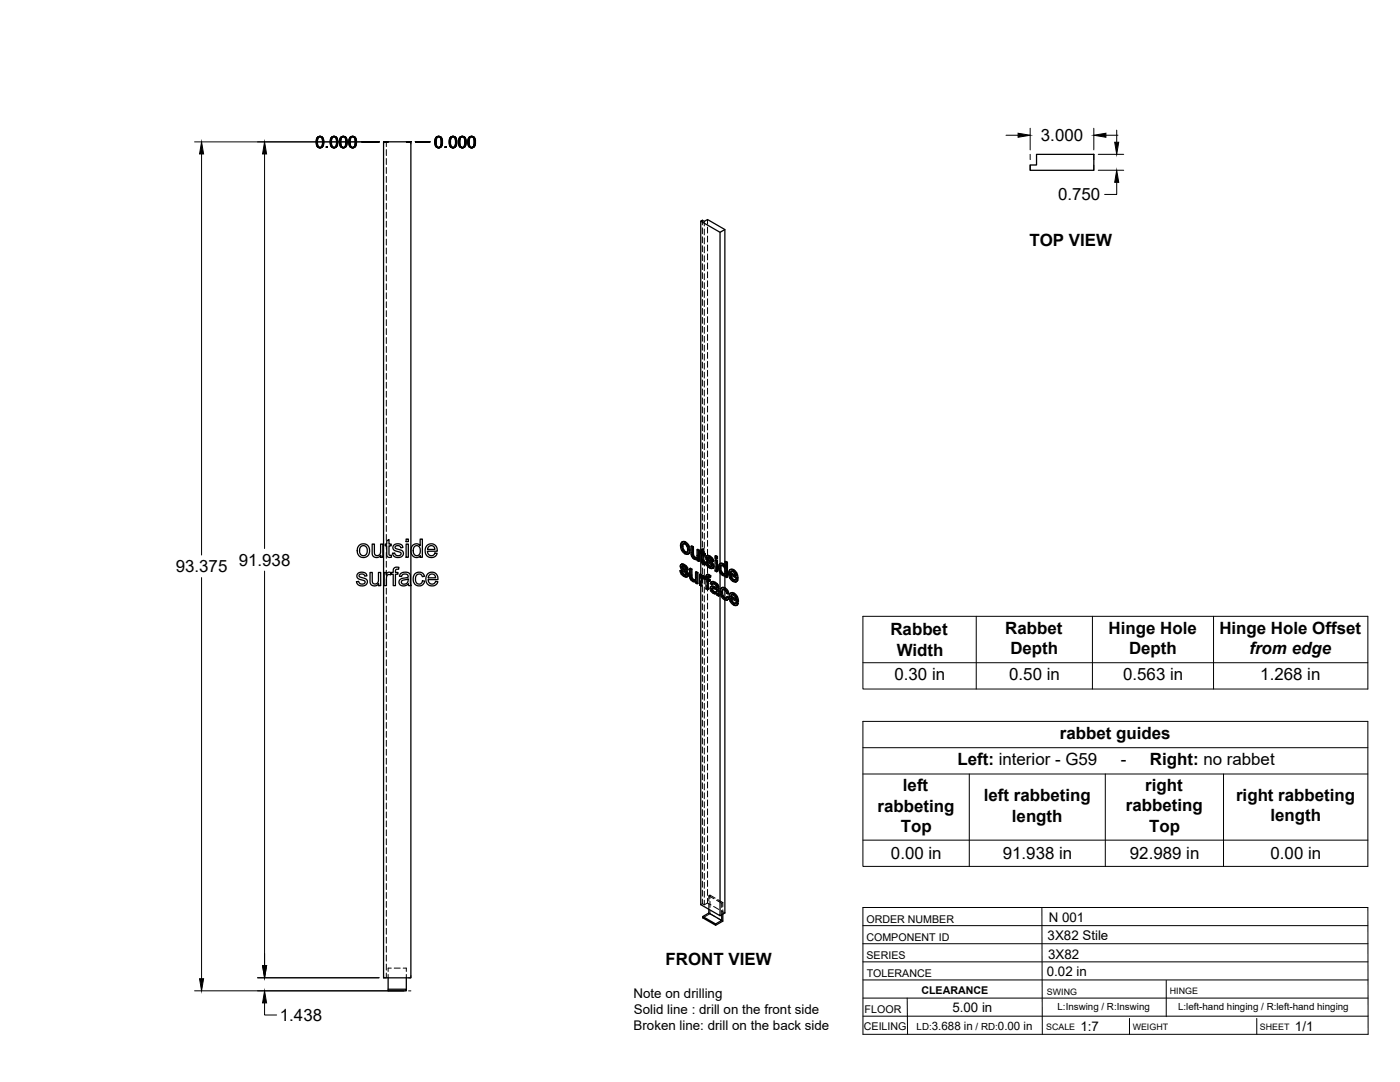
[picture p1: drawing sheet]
<svg xmlns="http://www.w3.org/2000/svg" width="559mm" height="432mm" viewBox="0 0 559 432" stroke-linecap="round" stroke-linejoin="round" font-family="sans-serif">
<!-- layer: Visible -->
<g fill="none" stroke="#000" stroke-width=".51">
<path d="M413.7 61.6h22.9v6.4h-25.4v-2.2h2.5zM279.7 88.3v131.7M287.4 92.7v132.3M289.3 91.6l-1.9 1.1-7.7-4.4 .7-.4 .7 .4 1.3-.7 6.9 4v133.9M143.4 217.6a2.63 2.63 0 0 1 3.5 .4 2.63 2.63 0 0 1-.1 3.6 2.63 2.63 0 0 1-3.5 .2 3.3 3.3 0 0 1 .1-4.2zM143.9 218.2a1.7 1.7 0 0 1 2.2 0 1.7 1.7 0 0 1 .5 2.1 1.56 1.56 0 0 1-1.9 1.4 1.56 1.56 0 0 1-1.2-1.9zM148.5 217.1h.9v3.4a1.29 1.29 0 0 0 1.6 1.2 1.29 1.29 0 0 0 .9-1.8v-2.8h.9v5.3h-.8v-.8a1.86 1.86 0 0 1-2.2 .8 1.86 1.86 0 0 1-1.3-2zM154.4 215.8l.9-.5v1.8h.8v.7h-.8v3.3l.1 .5h.7l.2 .8a1.3 1.3 0 0 1-1.5-.1 1.3 1.3 0 0 1-.4-1.4v-3.1h-.7v-.7h.7zM157.2 217.6a2.27 2.27 0 0 1 3.6 .9l-.8 .1a1.14 1.14 0 0 0-1.2-.9 1.14 1.14 0 0 0-1.1 1l1.9 .7a1.6 1.6 0 0 1 1.4 1.9 1.6 1.6 0 0 1-2.1 1.2l-1.2-.2-.7-.6-.3-.9 .8-.1a1.23 1.23 0 0 0 1.3 1.2 1.23 1.23 0 0 0 1.2-1.3l-.3-.2a2.97 2.97 0 0 1-2.9-1.9zM162.1 217.1h.9v5.3h-.9zM162.1 215.1h.9v1.1h-.9zM164.7 217.7a2.01 2.01 0 0 1 3 0v-2.6h.9v7.3h-.9v-.7a2.26 2.26 0 0 1-2.8 .3 2.26 2.26 0 0 1-.8-2.8z"/>
<path d="M165.3 218.2a1.49 1.49 0 0 1 1.9-.2 1.49 1.49 0 0 1 .6 1.8 1.5 1.5 0 0 1-1.5 2 1.5 1.5 0 0 1-1.4-2zM170.4 217.7a2.46 2.46 0 0 1 2.9-.4 2.46 2.46 0 0 1 1.2 2.7h-3.9a1.54 1.54 0 0 0 1.2 1.7 1.54 1.54 0 0 0 1.8-1l.9 .1a2.56 2.56 0 0 1-3.5 1.5 2.56 2.56 0 0 1-1.2-3.6zM171.1 218.2a1.45 1.45 0 0 1 1.6-.3 1.45 1.45 0 0 1 .9 1.4h-2.9zM272.2 216.3l.8-.2 .7 .2zM272.2 216.3a3.1 3.1 0 0 0 2.4 4.8l.3-.2M272.3 218.1l.3 1.4M272.6 219.5l.3-.1 .8 .8-.3 .2zM272.8 217l-.2 .9M272.9 219.4l-.3-1.5-.3 .2a.89 .89 0 0 1 .6-1.2 .89 .89 0 0 1 1.1 .8 1.74 1.74 0 0 1-.3 2.8l-.3-.1M273.4 216.5l1.1 1.1a1.49 1.49 0 0 1 .9 1.7v.2M273.7 216.3l1.2 1.3M274.6 217.8l.5 1.9 .3-.2-.2 1.2"/>
<path d="M275.1 219.7l-.2 1.2 .3-.2-.6 .4M275.8 218l.7 .4 .3-.2v3.2M276.5 218.4v3h.3l.3 .6M276.8 218.2l-.7-.4-.3 .2v2.7a2.01 2.01 0 0 0 2.5 2.4M278.2 219.4l.6 .4 .4-.2v4.3l-.4 .1v-4.2M279.2 219.6l-.7-.4-.3 .2-.1 3.1M280 219.3l.9-.2v1.5M280.6 219.2v1.5l.3-.1 .6 .3M280.9 219.1l-.9 .2v1.1l-.5-.3M142.9 228.8a2.28 2.28 0 0 1 3.6 1l-.9 .1a1.14 1.14 0 0 0-1.2-.8 1.14 1.14 0 0 0-1 .9l1.8 .7a1.6 1.6 0 0 1 1.4 2 1.6 1.6 0 0 1-2.1 1.1l-1.2-.2-.7-.6-.3-.8 .9-.2a1.23 1.23 0 0 0 1.2 1.2 1.23 1.23 0 0 0 1.2-1.3l-.2-.2a2.97 2.97 0 0 1-3-1.9zM147.7 228.5h.9v2.9a1.23 1.23 0 0 0 .4 1.5 1.23 1.23 0 0 0 1.6-.2l.4-.9 .1-3.3h.9v5.2h-.8v-.8a1.86 1.86 0 0 1-2.3 .9 1.86 1.86 0 0 1-1.2-2.1zM153.4 228.5h.7v.8l.9-.9 2 .1v-.6a1.52 1.52 0 0 1 .6-1.4 1.52 1.52 0 0 1 1.6-.1l-.1 .8h-.8l-.4 .4-.1 .9h1.1v.7h-1.1v4.5h-.8v-4.5h-.9v-.5l-.2 .7a1.17 1.17 0 0 0-1.4 .2 1.17 1.17 0 0 0-.3 1.4v2.7h-.8z"/>
<path d="M159.8 229a2.31 2.31 0 0 1 4 .9l.3 3.8h-.9l-.2-.6a1.98 1.98 0 0 1-2.3 .8 1.98 1.98 0 0 1-1.4-2.1 3.7 3.7 0 0 1 3.4-1.4 1.22 1.22 0 0 0-.8-1.4 1.22 1.22 0 0 0-1.5 .7l-.1 .4-.9-.1zM160.3 231.9l2.4-.8a1.37 1.37 0 0 1-.7 1.9 1.37 1.37 0 0 1-1.8-.8zM164 233.5v-176.9h-10.9v333.6h10.9v-156.5M165.5 229.1a2.25 2.25 0 0 1 3.9 .9l-.8 .1a1.44 1.44 0 0 0-1.9-1 1.44 1.44 0 0 0-.9 2 1.45 1.45 0 0 0 1 2 1.45 1.45 0 0 0 1.8-1.3l.9 .1a2.39 2.39 0 0 1-3 1.8 2.39 2.39 0 0 1-1.5-3.2zM170.6 229.1a2.46 2.46 0 0 1 3-.5 2.46 2.46 0 0 1 1.2 2.7h-3.9a1.54 1.54 0 0 0 1.1 1.8 1.54 1.54 0 0 0 1.9-1.1l.9 .1a2.56 2.56 0 0 1-3.5 1.5 2.56 2.56 0 0 1-1.2-3.6zM171.4 229.5a1.43 1.43 0 0 1 1.6-.3 1.43 1.43 0 0 1 .9 1.4h-3zM271.4 227.8l.6 .2M271.9 225.2l1.3 .1M272 228l.4-.2 .2 .8-.3 .2zM272.1 226.2l.7 .5M272.2 226.5l.2 .3 .4-.1 1.5 1.3M272.2 225.1l-.4 .2"/>
<path d="M272.3 228.8l.7 .6h.8M272.3 225.3l.6 .2 .3-.2 .8 .6M272.4 227.8l-.7-.2-.3 .2a2.49 2.49 0 0 0 2.9 2.3M272.4 226.8l1.5 1.4 .4-.2 .4 .7M272.5 225.9l-.1 .1M272.5 226.3l-.1-.3-.3 .2a1.08 1.08 0 0 1 1.6 .9l.7 .4M272.6 228.6l.7 .7M272.6 225.1l-.2-.1a1.32 1.32 0 0 0-1 1.3 1.32 1.32 0 0 0 1 1.3 1.96 1.96 0 0 1 1.4 1.9l-.2 .1M272.9 225.5l.7 .6 .4-.2 .5 .7M273 229.4l.6 .2M273.6 226.1l.5 .7 .4-.2 .2 .8-.3 .1-.3-.7M273.7 220.2l.5 .1"/>
<path d="M273.7 229.6h-.1M273.9 228.2l.4 .6 .4-.1 .1 .7M274.3 228.8l.2 .8 .3-.2-.2 .6M274.5 229.6l-.2 .5 .3-.1-.4 .3M275.2 226.9l.7 .4 .3-.2v3.2M275.9 227.3v3.1l.3-.1 .3 .6M275.9 230.5l.3 .6 .3-.2 .4 .4M276.2 231.1l.4 .4h.9M276.2 227.1l-.7-.3-.3 .1v2.7a2.01 2.01 0 0 0 2.5 2.4M276.5 221.6l.3 .6 .3-.2 .5 .4M276.6 231.5l.6 .1M276.8 222.2l.4 .4 .9-.1"/>
<path d="M277.2 222.6l.6 .1M277.5 231.5l-.3 .1M277.6 228.3l.7 .4 .3-.2v4.3l-.3 .2v-4.3M277.7 232v.6l.6 .4M277.7 232.1l-.2 .1M278.1 222.6l-.3 .1M278.1 222.5l-.3 .2M278.3 223.1v.6l.5 .3M278.3 223.1l-.3 .2M278.6 228.5l-.7-.4-.3 .2v2.7l-.4 .6M279.2 229.2l.6 .4 .3-.2v.5l.4-.2M279.7 220.8v8.4"/>
<path d="M279.8 229.6v.6l.7-.5h.4M280 220l-.5 .1v.6l.5 .3v2.4a1.49 1.49 0 0 0 1.6 1.9l-.1-.7h-.6M280 230.9l.2 2.8-.3 .2v-2.3M280.1 229.4l-.6-.4-.3 .2v4.3l.7 .4M280.2 229.8l.7-.1 .6 .5M280.3 230.6v.1M280.6 220.7l.6 .4 .3-.2v.6l-.3 .2v-.6M280.6 229.9l.6 .5M280.6 224.3l.7 .2M280.7 224.5l.8 .1M280.9 221.5v2.6M281 231.1l-.8-.5-.2 .3 .3-.2-.1 .8"/>
<path d="M281 231.1l.2-.5v.3l.6 .4v3.7l.6 .4M281.2 221.7l-.6-.4v2.9l.5 .1M281.2 224.8l.1 .7M281.2 231l-.2 .1M281.5 230.2l.3 .1M281.6 224.3l.6 .3M282.1 221.8l1.3 .1M282.2 229.4h.9l.6 .4M282.2 224.6l.3-.2 .3 .8-.3 .2zM282.3 222.8l.1 .3 .3-.2 .2 .3M282.4 223.1l.2 .3 .3-.2 1.5 1.4M282.4 231.1l.7 .4 .3-.2v.6l-.3 .2v-.6"/>
<path d="M282.4 221.7l-.4 .2M282.5 225.4l.7 .6h.8M282.5 229.2l-.5 .2M282.5 221.8l.6 .3 .3-.2 .7 .6M282.5 224.4l-.6-.2-.3 .1a2.49 2.49 0 0 0 2.9 2.4M282.6 223.4l1.5 1.4 .3-.2 .4 .7M282.6 222.5v.1M282.7 222.9l-.1-.3-.3 .2a1.08 1.08 0 0 1 1.6 .9l.6 .4M282.7 231.8v3.4l-.3 .2v-3.8l.7 .5M282.7 230.2v.7M282.8 229.6l.6 .4 .3-.2-.4 .7 .1-.5M282.8 225.2l.7 .6"/>
<path d="M282.8 221.7l-.2-.1a1.32 1.32 0 0 0-1 1.3 1.32 1.32 0 0 0 1 1.3 2.02 2.02 0 0 1 1.4 1.9l-.2 .1M283.1 222.1l.7 .6 .3-.2 .5 .7M283.1 229.4l-.6-.2-.5 .2-.2 1.3-.6-.3 .3-.2M283.2 226l.6 .2M283.3 230.5l-.8-.3-.1 .9 .3-.2 .7 .4M283.8 222.7l.5 .7 .3-.2 .2 .7-.3 .2-.2-.7M283.9 234.1l.7-.2 1.4 .5M283.9 226.2h-.1M284.1 235.2l.2 .6 .3-.2 .6 .5M284.1 224.8l.4 .6 .3-.1 .2 .7M284.2 234.9l-.1 .3 .3-.2 .2 .6M284.2 233.9l-.5 .2"/>
<path d="M284.3 235.8l.5 .5h1h-1M284.3 234.8l-.1 .1M284.4 232.2l.8 .4 .3-.2 .8 .6M284.4 234.8h.3a1.08 1.08 0 0 1 1.3 1.1l-.5 .6M284.4 234.8l-.2 .1M284.4 234.8v.2M284.5 225.4l.2 .7 .3-.1-.2 .5M284.5 232.9l-.4 .5 .2-.4a1.51 1.51 0 0 1 1.7 1.7l-1.7-.6M284.6 233.9h-.1a1.3 1.3 0 0 0-1.2 1.1 1.3 1.3 0 0 0 .9 1.4l1.3 .6a.43 .43 0 0 1 .6-.1 .43 .43 0 0 1 .1 .6l.6 .4M284.7 226.1l-.2 .6 .3-.2-.5 .3M284.7 232.1l-.8 .2M285.2 232.6l.8 .6 .3-.2 .4 .5"/>
<path d="M285.4 223.5l.3-.1 .7 .3-.4 .2zM285.4 221.9l.3-.2 .7 .4-.4 .2zM285.4 223.5v4.3l.6 .4M285.4 221.9v.8l.6 .4M285.5 232.4l-.8-.3-.9 .2-.3 .6 .6 .5M286 233.2l.4 .5 .3-.2 .2 .6M286.4 223.7v4.3l-.4 .2v-4.3M286.4 222.1v.8l-.4 .2v-.8M286.4 233.7l.2 .6 .3-.1 .1 2.9M286.6 234.3l.1 3 .3-.2 .1 .6-.3 .2-.1-.6M287.4 228.6v136.8l-7.7-4.4v-127.2M287.4 226.8l.3 1.5"/>
<path d="M287.5 224.9h1.2l.6 .5M287.7 225.8a2.1 2.1 0 0 1 1.5 3.2l-.8 .1M287.7 225.8l-.3 1 .4-.1 .3 1.4M287.7 228.3l.4-.2 .7 .8-.5 .1zM287.8 225.7l-.1 .1M287.8 224.7l-.5 .3M288 225.7l-.2 1M288.1 236.5l.3 1.4 .3-.2 .7 .8M288.2 234.6l.9 .2 .3-.2 1 1M288.4 237.9l.7 .8h.8M288.4 225.1l.6 .5h.4M288.5 234.4l-.6 .3"/>
<path d="M288.6 235.3l-.2 1M288.7 224.9a1.49 1.49 0 0 0-1.7 .4 1.49 1.49 0 0 0-.2 1.8 2.45 2.45 0 0 0 2.5 2.6l.1-.1M288.8 228.9l.4 .1M289.1 234.8l1 1 .3-.2 .5 1.3-.3 .1-.5-1.2M289.3 227.1v1.7M289.3 229.7v4.9M289.3 235.6v2.9M289.3 239.4v124.9l-1.9 1.1M289.4 224.2l.6 .3 .3-.1v5.9l-.3 .2v-6M289.4 234.6a1.33 1.33 0 0 0-1.5 .1 1.33 1.33 0 0 0-.5 1.4 2.97 2.97 0 0 0 2.7 3.4M289.4 229.6v.5l.6 .4M289.4 229.6l-.2 .2"/>
<path d="M290 238.2l.7 .4M290.3 224.4l-.6-.4-.3 .2v2.1l-.4-.7M290.6 237l-.6-.2a1.2 1.2 0 0 0-1.8-1.2l-.1 .9 .3-.2 .3 1.4M290.7 238.6l.3-.2-.3 .7-.6 .4zM291 238.4l-.6-.4-.7 .8-.6-.1M291.3 227.4h1.6l1.2 1.2M291.5 236.8l1.6-.1 1.2 1.3M291.5 228.8l2.1 1.2a1.51 1.51 0 0 0-2-1.8l-.1 .6 .3-.2 1.7 1M291.7 238.1l2.1 1.2a1.5 1.5 0 0 0-2-1.7l-.1 .5 .3-.1 1.7 .9M291.8 230.6l.8 .9 .8-.1M291.8 229.6l.3 .8M292 228l-.2 .6"/>
<path d="M292 238.9l.3 .9M292 240l.8 .8h.8M292.2 237.4l-.2 .6M292.5 227.5l1.1 1.1a1.36 1.36 0 0 1 .9 1.5l.1 .5M292.6 231.5l.6 .1M292.7 236.9l1.1 1.1a1.62 1.62 0 0 1 .9 1.9M292.9 227.4a1.45 1.45 0 0 0-1.8 .1 1.45 1.45 0 0 0-.3 1.8 2.74 2.74 0 0 0 3.1 2.8l.6-.7M293.1 236.7a1.45 1.45 0 0 0-1.8 .2 1.45 1.45 0 0 0-.3 1.8 2.7 2.7 0 0 0 3.1 2.8l.6-.7M293.3 231.5l-.1 .1M293.6 231.1l.6 .5M293.8 228.8l.4 1.9 .4-.1-.4 .1M293.9 238.2l.5 1.9 .3-.2-.3 .2"/>
<path d="M294.2 230.9l-2.8-1.6 .4 1.3 .3-.2 .8 .9M294.5 231.4l-.7 .8M294.5 231.4l-.6-.5-.7 .7M292.8 240.8l.5 .2M293.5 240.9l-.2 .1M293.8 240.5l.6 .5M294.4 240.3l-2.8-1.6 .4 1.3 .3-.2 .8 .8M294.7 240.8l-.7 .8M294.7 240.8l-.6-.5-.8 .7M282.9 362.9v1.5l-2.4 1.4v.5l5.1 3v-.6l-5.1-2.9M282.9 364.4l5.2 2.9-2.5 1.4M288.1 365.1v2.2"/>
<path d="M288.5 364.8v2.8l-2.9 1.7M154.9 390.2v5.2h7.3v-.6h-7.3M162.2 390.2v4.6"/>
</g>
<!-- layer: Hidden -->
<g fill="none" stroke="#000" stroke-width=".4">
<path d="M154.2 56.6v1.9M154.2 59.7v2.4M154.2 63.3v2.3M154.2 66.8v2.4M154.2 70.4v2.4M154.2 74v2.4M154.2 77.6v2.3M154.2 81.1v2.4M154.2 84.7v2.4M154.2 88.3v2.4M154.2 91.8v2.4M154.2 95.4v2.4"/>
<path d="M154.2 99v2.4M280.4 87.9v1.8M280.4 90.9v2.4M280.4 94.5v2.4M280.4 98.1v2.4M281.1 88.3v1.9M281.1 91.4v2.3M281.1 94.9v2.4M281.1 98.5v2.4M282.4 87.6v1.8M282.4 90.6v2.4M282.4 94.2v2.4"/>
<path d="M282.4 97.8v2.4M154.2 102.6v2.3M154.2 106.1v2.4M154.2 109.7v2.4M154.2 113.3v2.4M154.2 116.8v2.4M280.4 101.6v2.4M280.4 105.2v2.4M280.4 108.8v2.4M280.4 112.4v2.3M280.4 115.9v2.4M280.4 119.5v2.4"/>
<path d="M281.1 102.1v2.4M281.1 105.7v2.3M281.1 109.2v2.4M281.1 112.8v2.4M281.1 116.4v2.3M281.1 120v2.3M282.4 101.3v2.4M282.4 104.9v2.4M282.4 108.5v2.4M282.4 112.1v2.3M282.4 115.6v2.4M282.4 119.2v2.4"/>
<path d="M154.2 120.4v2.4M154.2 124v2.4M154.2 127.6v2.3M154.2 131.1v2.4M154.2 134.7v2.4M154.2 138.3v2.4M280.4 123.1v2.4M280.4 126.6v2.4M280.4 130.2v2.4M280.4 133.8v2.4M280.4 137.4v2.3M281.1 123.5v2.4"/>
<path d="M281.1 127.1v2.4M281.1 130.7v2.3M281.1 134.2v2.4M281.1 137.8v2.4M282.4 122.8v2.4M282.4 126.3v2.4M282.4 129.9v2.4M282.4 133.5v2.4M282.4 137.1v2.3M154.2 141.8v2.4M154.2 145.4v2.4M154.2 149v2.4"/>
<path d="M154.2 152.6v2.3M154.2 156.1v2.4M154.2 159.7v2.4M280.4 140.9v2.4M280.4 144.5v2.4M280.4 148.1v2.4M280.4 151.6v2.4M280.4 155.2v2.4M280.4 158.8v2.4M281.1 141.4v2.4M281.1 144.9v2.4M281.1 148.5v2.4"/>
<path d="M281.1 152.1v2.4M281.1 155.7v2.4M281.1 159.2v2.4M282.4 140.6v2.4M282.4 144.2v2.4M282.4 147.8v2.4M282.4 151.3v2.4M282.4 154.9v2.4M282.4 158.5v2.4M154.2 163.3v2.4M154.2 166.9v2.3M154.2 170.4v2.4"/>
<path d="M154.2 174v2.4M154.2 177.6v2.4M280.4 162.4v2.3M280.4 165.9v2.4M280.4 169.5v2.4M280.4 173.1v2.4M280.4 176.7v2.3M281.1 162.8v2.4M281.1 166.4v2.4M281.1 169.9v2.4M281.1 173.5v2.4M281.1 177.1v2.4"/>
<path d="M282.4 162.1v2.3M282.4 165.6v2.4M282.4 169.2v2.4M282.4 172.8v2.4M282.4 176.4v2.3M282.4 179.9v2.4M154.2 181.1v2.4M154.2 184.7v2.4M154.2 188.3v2.4M154.2 191.9v2.3M154.2 195.4v2.4M154.2 199v2.4"/>
<path d="M280.4 180.2v2.4M280.4 183.8v2.4M280.4 187.4v2.3M280.4 190.9v2.4M280.4 194.5v2.4M280.4 198.1v2.4M281.1 180.7v2.3M281.1 184.2v2.4M281.1 187.8v2.4M281.1 191.4v2.4M281.1 194.9v2.4M281.1 198.5v2.4"/>
<path d="M282.4 183.5v2.4M282.4 187.1v2.3M282.4 190.6v2.4M282.4 194.2v2.4M282.4 197.8v2.4M154.2 202.6v2.4M154.2 206.1v2.4M154.2 209.7v2.4M154.2 213.3v2.4M154.2 216.9v2.3M271.9 217.6l.5 1.9-.3 .2M272.4 219.5l1.3 1.3-.3 .2"/>
<path d="M272.5 216.1l-.9 1.6M272.8 217l-.2 .1M272.9 216.9h.8l-.3 .2M273.7 216.9l.8 .9-.3 .2M274.5 217.8l.3 1.4-.4 .2M274.8 219.2l-.1 .7-.5 .5M276.1 217.8l.1 3.4-.3 .2M278.5 219.2v2.9l-.4 .4M279.8 219.9v.6l-.3 .2M280.3 219.1v1.1l-.3 .2M280.4 201.7v2.3M280.4 205.2v2.4"/>
<path d="M280.4 208.8v2.4M280.4 212.4v2.4M280.4 215.9v2.4M280.4 219.5v2.4M281.1 202.1v2.4M281.1 205.7v2.3M281.1 209.2v2.4M281.1 212.8v2.4M281.1 216.4v2.4M281.1 220v2.3M282.4 201.4v2.3M282.4 204.9v2.4"/>
<path d="M282.4 208.5v2.4M282.4 212.1v2.4M282.4 215.6v2.4M282.4 219.2v2.4M154.2 220.4v2.4M154.2 224v2.4M154.2 227.6v2.4M154.2 231.1v2.4M154.2 234.7v2.4M154.2 238.3v2.4M164 233.5v.2M271.7 227.6l.5 1.3-.3 .2"/>
<path d="M271.8 225.8l.2 .6-.3 .2M271.9 225.3l-.4 .6M272 226.4l.4 .7-.3 .1M272.1 225.1l-.5 .4M272.2 228.9l1.1 1-.3 .1M272.3 225.9l.3-.2-.1 .2M272.4 227.1l1.6 1.5-.3 .2M272.6 225.8l-.4 .2M272.6 225.7l.6 .2-.3 .2M273.2 225.9l.6 .5-.3 .2M273.3 229.9l.8 .2-.3 .2M273.7 220.8l.9 .3-.3 .2"/>
<path d="M273.8 226.4l.3 .7-.4 .2M274 229.4h-.2M274 228.6l.2 .5-.3 .2M274 229.4l-.3 .2 .3-.2M274.1 227.1l.6 .3M274.2 229.1l-.2 .3M274.5 230.1h-.4M274.5 220.3h-.3M274.9 221l-.3 .1M275.5 226.8l.1 3.3-.3 .2M275.6 230.1l.2 .7-.3 .1M275.8 230.8l.4 .6-.3 .2"/>
<path d="M276.2 221.2l.2 .6-.3 .2M276.2 231.4l.6 .5-.3 .2M276.4 221.8l.4 .7-.3 .2M276.8 222.5l.6 .5-.3 .2M276.8 231.9l.7 .2 .5-.3-.2 .2M277.4 223l.7 .2 .5-.3-.2 .2M277.5 231.5h.1M277.7 231.4l-.4 .2M277.8 231.2l-.3 .3M277.9 228.1v2.7l-.4 .6M278 231.8v.7l-.3 .1M278 232.5l.6 .3"/>
<path d="M278.1 222.5h.1M278.3 222.5l-.4 .2M278.4 222.3l-.3 .2M278.6 222.9v.6l-.3 .2M278.6 223.5l.6 .4M279.5 231.8v1.5l-.3 .2M279.5 233.3l.7 .4M279.5 229v1.6M279.7 220v.8M279.7 229.2v1.7M279.7 232.1v1.7M279.8 220.5l.5 .3-.3 .2"/>
<path d="M280 220l.3 .2M280.1 230.6l.8-.1-.3 .2M280.1 229.9v.1M280.2 230.6l.3-.2-.2 .2M280.3 220.8l.1 3.4-.4 .1M280.4 224.2l.2 .4-.3 .2M280.4 223.1v2.4M280.4 226.7v2.3M280.4 230.2v2.4M280.4 233.8v2.4M280.4 237.4v2.4M280.4 229.7l-.6 .5"/>
<path d="M280.6 221.3l.3-.2v.4M280.6 224.6l.6 .5-.4 .2M280.9 230.5l.4 .4M280.9 221.1l.6 .4M281.1 223.5v2.4M281.1 227.1v2.4M281.1 230.7v2.3M281.1 234.3v2.3M281.1 237.8v2.4M281.2 225.1l.4 .2M281.2 230.6l.3-.2-.2 .5M281.3 230.9l-.1 .1"/>
<path d="M281.5 230.8l.6 .3-.3 .2M281.5 230.4l-.3 .5M281.5 230.3l-.3 .2M281.8 230.3l.3 .2M281.9 224.2l.5 1.3-.3 .2M282 222.4l.2 .6-.4 .2M282.1 233.6v1.2l-.3 .2M282.1 234.8l.6 .4M282.1 231.1v1.2M282.1 221.9l-.4 .6M282.2 223l.4 .6-.4 .2M282.2 229.4l-.1 1.1-.3 .2"/>
<path d="M282.3 221.7l-.5 .4M282.3 229.2l-.5 .4M282.4 225.5l1.1 1-.3 .1M282.4 231.6l.3-.2v.4M282.4 222.8v2.4M282.4 226.4v2.3M282.4 229.9v2.4M282.4 233.5v2.4M282.4 237.1v2.4M282.5 222.5l.3-.2-.2 .2M282.5 230.2l.4-.2-.2 .2M282.6 223.6l1.6 1.6-.4 .1"/>
<path d="M282.7 231.4l.7 .5M282.7 222.4l-.3 .1M282.8 222.3l.6 .2-.3 .2M282.9 230l.4 .1-.4 .2M283.3 230.1l.3 .3M283.4 222.5l.6 .5-.3 .2M283.5 226.5l.8 .2-.3 .2M283.7 234.6l.4 1.1-.4 .2M283.8 234.1l-.4 .7M283.8 232.7l.7 .5M284 223l.2 .7-.3 .2M284 234l-.5 .3"/>
<path d="M284.1 235.7l.9 .9-.3 .2M284.1 226h-.1M284.1 232.2l-.6 .7M284.2 225.2l.1 .5-.3 .1M284.2 226l-.3 .2 .2-.2M284.2 232.1l-.4 .2M284.2 223.7l.6 .2M284.3 225.7l-.2 .3M284.4 232.9l.4-.2-.3 .2M284.5 234.7l.2-.1zM284.6 234.6l-.1 .1M284.6 226.7h-.3"/>
<path d="M284.7 234.6l1.6 .5-.3 .2M284.8 232.7l.6 .2-.3 .2M285 236.6l.7 .2-.3 .2M285.4 232.9l.7 .7-.3 .2M285.7 236.8l.7-.1-.4 .2M285.7 226.1v1.5l-.3 .2M285.7 221.7v.9l-.3 .1M285.7 227.6l.7 .4M285.7 223.4v1.5M285.7 222.6l.7 .3M286 234.4l.3 .1M286 236.2l-.3 .2"/>
<path d="M286.1 233.6l.2 .7-.3 .2M286.2 236l-.4 .3M286.3 235.1l-.1 .9-.3 .2M286.3 234.3l-.3 .4M286.4 236.7l.1 .6-.3 .2M286.5 237.3l.6 .4M287.1 226.3l.2 1.3-.3 .2M287.3 225.2l-.2 1.1-.3 .2M287.3 227.6l.6 1.1-.3 .2M287.4 225v1.2M287.4 227.4v1.2M287.6 224.9l-.6 .5"/>
<path d="M287.7 235.9l.5 1.9-.3 .2M287.9 228.7l.8 .7-.3 .2M287.9 234.8l-.2 1.1-.3 .2M288 225.6h.7l-.3 .2M288 225.6v.1M288.1 225.6l-.3 .1 .2-.1M288.2 237.8l1.2 1.3-.3 .2M288.2 234.5l-.6 .5M288.6 235.3l-.2 .1M288.7 235.2h.8l-.4 .2M288.7 229.4l.7 .2 .4-.2-.3 .2M288.7 225.6l.8 .8-.4 .2"/>
<path d="M289.3 225.5v1.6M289.3 228.8v.9M289.3 234.6v1M289.3 238.5v.9M289.4 225.6l.3 .5M289.4 239.1l1.1 .2M289.5 235.2l.5 .6-.3 .2M289.5 226.4l.3 1.5-.4 .2M289.5 228.9l-.3 .1M289.7 224v2.1l-.3 .2M289.8 227.9l-.1 .7-.5 .5M289.8 229.4v.6l-.4 .1"/>
<path d="M289.8 230l.5 .3M290 235.8l.3 .8-.3 .2M290 238.6l-.1 .1M290.3 236.6l.6 .3M290.4 238l-.7 .8M291.1 228.6l.5 1.9-.3 .2M291.3 238l.5 1.9-.3 .2M291.4 229.3l.4-.1v.4M291.6 230.5l1.3 1.4-.3 .2M291.6 227.2l-.8 1.6M291.6 238.7l.4-.2v.4M291.8 229.2l2.7 1.6"/>
<path d="M291.8 239.9l1.3 1.3-.3 .2M291.8 236.6l-.8 1.6M292 238.5l2.7 1.6M292 228h-.2M292.1 227.9h.8l-.4 .2M292.2 237.4h-.2M292.3 237.2l.8 .1-.4 .2M292.9 227.9l.7 .9-.3 .2M292.9 231.9l1.1 .2-.4 .2M293.1 237.3l.7 .9-.3 .2M293.4 231.4h.1M293.5 229.6l.4 .2"/>
<path d="M293.6 231.4l-.3 .1 .2-.1M293.6 228.8l.3 1-.3 .2M293.7 238.9l.4 .2M293.8 238.2l.3 .9-.3 .2M293.9 230.9l-.4 .5M294.1 232l-.1 .1M154.2 241.9v2.3M154.2 245.4v2.4M154.2 249v2.4M154.2 252.6v2.4M154.2 256.2v2.3M154.2 259.7v2.4"/>
<path d="M280.4 240.9v2.4M280.4 244.5v2.4M280.4 248.1v2.4M280.4 251.7v2.3M280.4 255.2v2.4M280.4 258.8v2.4M281.1 241.4v2.4M281.1 245v2.3M281.1 248.5v2.4M281.1 252.1v2.4M281.1 255.7v2.4M281.1 259.2v2.4"/>
<path d="M282.4 240.6v2.4M282.4 244.2v2.4M282.4 247.8v2.4M282.4 251.4v2.3M282.4 254.9v2.4M282.4 258.5v2.4M293.1 241.2l1.1 .3-.4 .2M293.6 240.8h.1M293.8 240.7l-.3 .2 .2-.1M294.1 240.3l-.4 .5M294.3 241.4l-.1 .1M154.2 263.3v2.4"/>
<path d="M154.2 266.9v2.4M154.2 270.4v2.4M154.2 274v2.4M154.2 277.6v2.4M280.4 262.4v2.4M280.4 265.9v2.4M280.4 269.5v2.4M280.4 273.1v2.4M280.4 276.7v2.3M281.1 262.8v2.4M281.1 266.4v2.4M281.1 270v2.4"/>
<path d="M281.1 273.5v2.4M281.1 277.1v2.4M282.4 262.1v2.4M282.4 265.6v2.4M282.4 269.2v2.4M282.4 272.8v2.4M282.4 276.4v2.3M282.4 279.9v2.4M154.2 281.2v2.3M154.2 284.7v2.4M154.2 288.3v2.4M154.2 291.9v2.4"/>
<path d="M154.2 295.4v2.4M154.2 299v2.4M280.4 280.2v2.4M280.4 283.8v2.4M280.4 287.4v2.4M280.4 291v2.3M280.4 294.5v2.4M280.4 298.1v2.4M281.1 280.7v2.4M281.1 284.2v2.4M281.1 287.8v2.4M281.1 291.4v2.4"/>
<path d="M281.1 295v2.3M281.1 298.5v2.4M282.4 283.5v2.4M282.4 287.1v2.4M282.4 290.7v2.3M282.4 294.2v2.4M282.4 297.8v2.4M154.2 302.6v2.4M154.2 306.2v2.3M154.2 309.7v2.4M154.2 313.3v2.4M154.2 316.9v2.4"/>
<path d="M280.4 301.7v2.3M280.4 305.2v2.4M280.4 308.8v2.4M280.4 312.4v2.4M280.4 316v2.3M280.4 319.5v2.4M281.1 302.1v2.4M281.1 305.7v2.4M281.1 309.2v2.4M281.1 312.8v2.4M281.1 316.4v2.4M281.1 320v2.3"/>
<path d="M282.4 301.4v2.3M282.4 304.9v2.4M282.4 308.5v2.4M282.4 312.1v2.4M282.4 315.7v2.3M282.4 319.2v2.4M154.2 320.4v2.4M154.2 324v2.4M154.2 327.6v2.4M154.2 331.2v2.3M154.2 334.7v2.4M154.2 338.3v2.4"/>
<path d="M280.4 323.1v2.4M280.4 326.7v2.4M280.4 330.2v2.4M280.4 333.8v2.4M280.4 337.4v2.4M281.1 323.5v2.4M281.1 327.1v2.4M281.1 330.7v2.4M281.1 334.3v2.3M281.1 337.8v2.4M282.4 322.8v2.4M282.4 326.4v2.4"/>
<path d="M282.4 329.9v2.4M282.4 333.5v2.4M282.4 337.1v2.4M154.2 341.9v2.4M154.2 345.5v2.3M154.2 349v2.4M154.2 352.6v2.4M154.2 356.2v2.3M154.2 359.7v2.4M280.4 341v2.3M280.4 344.5v2.4M280.4 348.1v2.4"/>
<path d="M280.4 351.7v2.4M280.4 355.2v2.4M280.4 358.8v1.8M281.1 359.3v1.8l1.3-.8M281.1 341.4v2.4M281.1 345v2.3M281.1 348.6v2.3M281.1 352.1v2.4M281.1 355.7v2.4M282.4 340.7v2.3M282.4 344.2v2.4M282.4 347.8v2.4"/>
<path d="M282.4 351.4v2.4M282.4 354.9v2.4M282.4 358.5v1.8M282.9 357.5l2.1 1.2M283.4 358.6v-1.4l-.5 .3v2.1M283.4 359.7v2.4M283.4 357.2l2 1.2M286 359.3l2.1 1.1 .4-.2M286.4 359l2.1 1.2M154.2 363.3v2.4M154.2 366.9v2.4M154.2 370.5v2.3"/>
<path d="M154.2 374v2.4M154.2 377.6v2.4M280.4 360.6l.7 .5M280.4 360.6l-.7 .4M282.4 360.3l1.4 .8M282.9 360.8v2.1M283.4 364.6l-2.9 1.7M283.4 363.3v1.3M283.4 364.6l2 1.2M284.8 361.7l2.1 1.2M286.4 366.4l2.1 1.2M287.9 363.5l1.4 .8"/>
<path d="M288.1 360.4v1.8M288.1 363.3v1.8M288.5 360.2v1.7M288.5 363.1v1.7M154.2 381.2v2.4M154.2 384.7v2.4M154.2 388.3v1.9M154.9 388.9v1.3M156.2 386.4h-1.3v1.3M157.4 386.4h2.3M160.9 386.4h1.3v1.3M162.2 388.9v1.3"/>
</g>
<!-- layer: Reference -->
<path d="M153.1 56.6h1.8zM154 56.6h-.9h1.8h-1.8v.9M162.2 56.6h1.8zM163.1 56.6h.9v.9M411.2 61.6v2.1M411.2 65.8v2.2M436.6 61.6v2.1M436.6 65.8v2.2M153.1 389.3v.9h.9M163.1 395.4h.9M164 389.3v.9h-.9" fill="none" stroke="#000" stroke-width=".4"/>
<!-- layer: Hidden Narrow -->
<path d="M273.3 228l-.3 .1M275.5 229.4l-.3 .2M276.1 220.5l-.3 .2M277.9 230.4l-.3 .2M278.5 221.5l-.3 .2M280.3 223.2l-.3 .2M282.1 230.1l-.3 .2M283.5 224.6l-.3 .1M285.3 234.8l-.3 .2M286.3 235.4l-.3 .1" fill="none" stroke="#000" stroke-width=".4"/>
<!-- layer: Visible Narrow -->
<path d="M273.3 227.2l-.3 .2M276.2 229.5l-.3 .2M276.8 220.6l-.3 .2M280.9 223.6l-.3 .2M282.7 230.5l-.3 .2M283.5 223.8l-.3 .1M285.2 234.1l-.3 .2M287 234.8l-.4 .2M287 235.8l-.4 .2" fill="none" stroke="#000" stroke-width=".4"/>
<!-- layer: Titleblock -->
<path d="M344.4 362.2h201.6l.1 50.6h-201.7zM344.4 376.6h201.6M344.4 369.4h201.6M415.9 362.2l.1 50.6M344.4 383.9h201.6M344.4 398.3h201.6M344.4 391.1h201.6M362.1 398.3l.1 14.4M465.5 391.3v14.4M344.4 405.5h201.7M450.8 406.4v6.4M501.6 406.4v6.4" fill="none" stroke="#000" stroke-width=".4"/>
<!-- layer: Custom Tables -->
<path d="M344.4 246h201.6v29h-201.6zM389.7 246v29M436 246v29M484.4 246v29M344.4 264.5h201.6M344.4 287.9h201.6v57.9h-201.6zM344.4 298.4h201.6M344.4 308.9h201.6M386.9 308.9v36.9M441.2 308.9v36.9M488.4 308.9v36.9M344.4 335.3h201.6" fill="none" stroke="#000" stroke-width=".4"/>
<!-- layer: FD_Dimensions -->
<g fill="none" stroke="#000" stroke-width=".4">
<path d="M77.7 56.6h73.6M165.8 56.6h5.8M401.5 54h4.9M411.2 51.2v8.6M436.6 51.2v8.6M441.4 54h4.8M445.7 51.9v4.9M80.5 61.4v160.1M105.6 61.4v157.5M438.4 61.6h10.1M438.4 67.9h10.1M445.7 72.8v4.8h-4.8"/>
<path d="M80.5 230.5v160.1M105.6 227.9v157.5M77.7 395.4h83.6M102.8 390.2h48.5M105.6 400.2v4.9h4.8"/>
</g>
<path d="M406.4 53.2l4.8 .8-4.8 .8zM436.6 54l4.8-.8v1.6zM444.9 56.8h1.6l-.8 4.8zM80.5 56.6l.8 4.8h-1.6zM105.6 56.6l.8 4.8h-1.6zM445.7 67.9l.8 4.9h-1.6zM79.7 390.6h1.6l-.8 4.8zM104.8 385.4h1.6l-.8 4.8zM105.6 395.4l.8 4.8h-1.6z" fill="#000" stroke="#000" stroke-width=".4"/>
<g font-size="6.7">
<text x="125.9" y="59">0.000</text>
<text x="173.3" y="59">0.000</text>
<text x="415.5" y="56.3">3.000</text>
<text x="422.3" y="80">0.750</text>
<text x="410.9" y="98.2">TOP VIEW</text>
<text x="95.3" y="225.8">91.938</text>
<text x="70.1" y="228.4">93.375</text>
<text x="355.4" y="253.6">Rabbet</text>
<text x="401.2" y="252.9">Rabbet</text>
<text x="442.5" y="252.9">Hinge Hole</text>
<text x="486.7" y="252.9">Hinge Hole Offset</text>
<text x="357.9" y="261.6">Width</text>
<text x="403.3" y="261">Depth</text>
<text x="450.6" y="261">Depth</text>
<text x="498.7" y="261">from edge</text>
<text x="357" y="271.4">0.30 in</text>
<text x="402.8" y="271.4">0.50 in</text>
<text x="448.3" y="271.4">0.563 in</text>
<text x="503" y="271.4">1.268 in</text>
<text x="423" y="294.8">rabbet guides</text>
<text x="382.2" y="305.4">Left: interior - G59</text>
<text x="447.4" y="305.4">-</text>
<text x="459" y="305.4">Right: no rabbet</text>
<text x="360.4" y="315.8">left</text>
<text x="457.1" y="315.8">right</text>
<text x="350.3" y="323.9">rabbeting</text>
<text x="392.7" y="319.8">left rabbeting</text>
<text x="449.4" y="323.8">rabbeting</text>
<text x="493.4" y="319.8">right rabbeting</text>
<text x="403.9" y="327.9">length</text>
<text x="507" y="327.8">length</text>
<text x="359.5" y="331.9">Top</text>
<text x="458.6" y="331.9">Top</text>
<text x="355.6" y="342.9">0.00 in</text>
<text x="400.3" y="342.9">91.938 in</text>
<text x="451" y="342.9">92.989 in</text>
<text x="507.1" y="342.9">0.00 in</text>
<text x="265.7" y="385.2">FRONT VIEW</text>
<text x="111.7" y="407.4">1.438</text>
</g>
<g font-size="5.3">
<text x="418.6" y="368">N 001</text>
<text x="418.1" y="375.1">3X82 Stile</text>
<text x="418.3" y="382.5">3X82</text>
<text x="417.8" y="389.5">0.02 in</text>
<text x="252.9" y="398.4">Note on drilling</text>
<text x="253" y="404.9">Solid line : drill on the front side</text>
<text x="380.1" y="404">5.00 in</text>
<text x="252.9" y="411.2">Broken line: drill on the back side</text>
<text x="431.3" y="411.5">1:7</text>
<text x="516.9" y="411.5">1/1</text>
</g>
<g font-size="4.6">
<text x="371.9" y="411.2">3.688 in</text>
<text x="398.3" y="411.2">0.00 in</text>
</g>
<g font-size="4.3">
<text x="345.8" y="368.4">ORDER NUMBER</text>
<text x="345.8" y="375.5">COMPONENT ID</text>
<text x="345.8" y="382.7">SERIES</text>
<text x="345.9" y="389.9">TOLERANCE</text>
<text x="367.7" y="396.7">CLEARANCE</text>
<text x="345.1" y="404.3">FLOOR</text>
<text x="344.8" y="411.1">CEILING</text>
</g>
<g font-size="3.9">
<text x="422.1" y="403.1">L:Inswing / R:Inswing</text>
<text x="470.2" y="403.1">L:left-hand hinging / R:left-hand hinging</text>
<text x="365.9" y="411.2">LD:</text>
<text x="389.4" y="411.2">/ RD:</text>
</g>
<g font-size="3.5">
<text x="417.9" y="397">SWING</text>
<text x="466.9" y="396.9">HINGE</text>
<text x="417.5" y="410.9">SCALE</text>
<text x="452.1" y="410.9">WEIGHT</text>
<text x="502.9" y="410.9">SHEET</text>
</g>
</svg>
